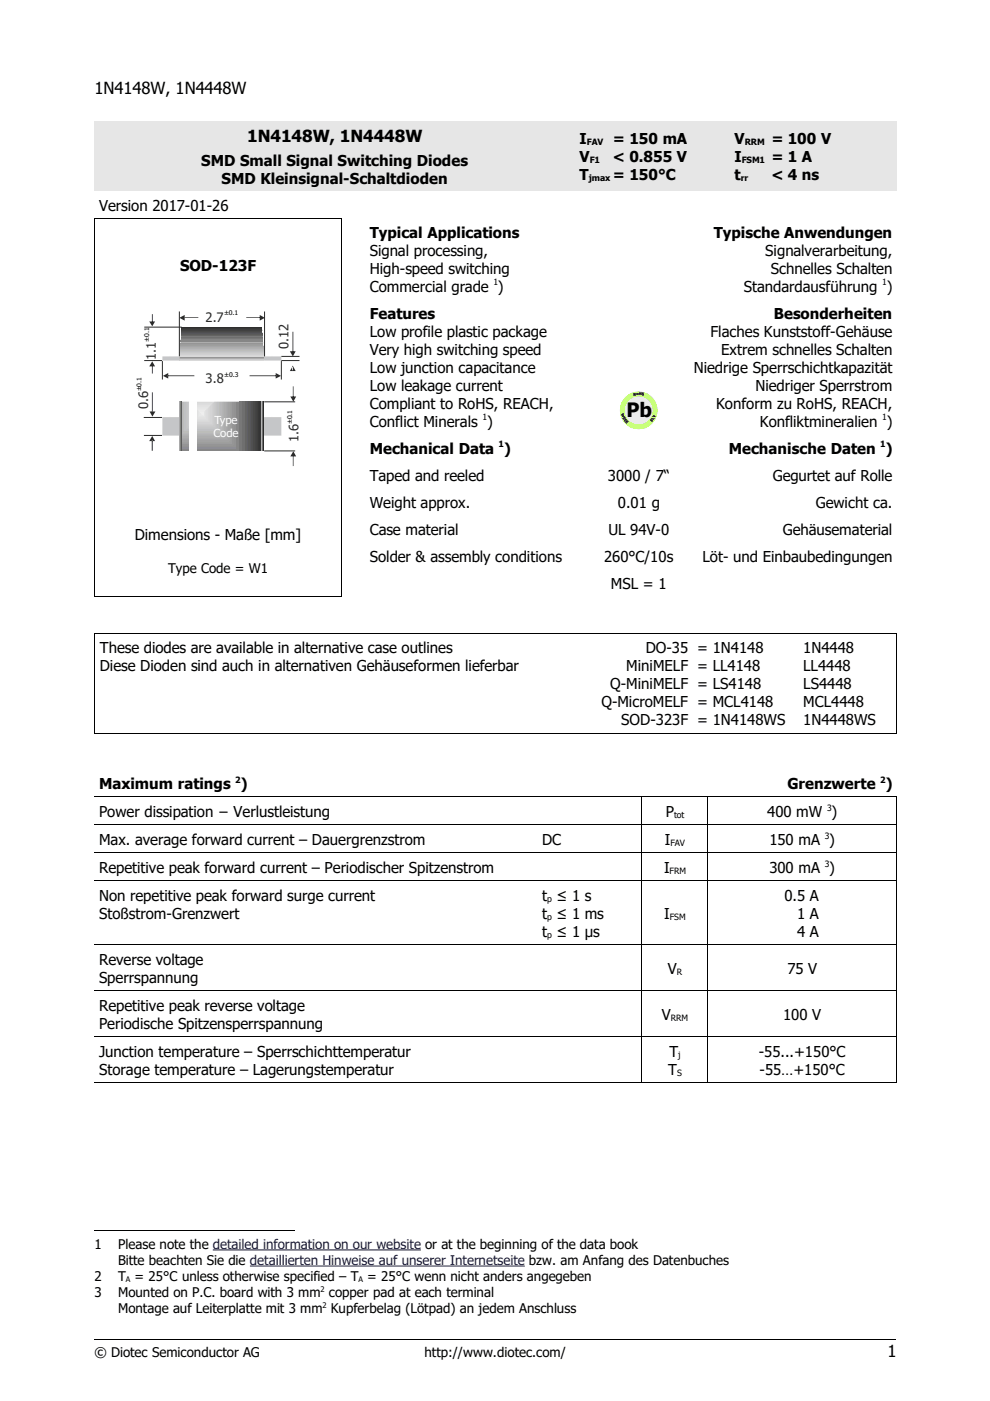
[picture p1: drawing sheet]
<svg xmlns="http://www.w3.org/2000/svg" width="210mm" height="297mm" viewBox="0 0 210 297" stroke-linecap="round" stroke-linejoin="round" font-family="sans-serif">
<g fill="#e6e6e6">
<path d="M20 25.7h101.9v14.8h-101.9z" fill-rule="evenodd"/>
<path d="M121.9 25.7h32.8v14.8h-32.8z" fill-rule="evenodd"/>
<path d="M154.7 25.7h35.4v14.8h-35.4z" fill-rule="evenodd"/>
</g>
<path d="M45.1 265h44.2M53 268.4h58.3" fill="none" stroke="#000080" stroke-width=".21"/>
<g fill="none" stroke="#000" stroke-width=".21">
<path d="M20 46.3h52.4M20.1 46.2v80.3M72.4 46.2v80.3M20 126.5h52.4M20 134.2h170.1M20.1 134.2v21.3M190.1 134.2v21.3M20 155.4h170.1M20 168.9h170.1M20 174.9h170.1M136 168.9v60.7M150.1 168.9v60.7"/>
<path d="M190.1 168.9v60.7M20 180.8h170.1M20 186.8h170.1M20 200.3h170.1M20 210h170.1M20 219.8h170.1M20 229.5h170.1M20 260.8h42.5M20 284.1h170"/>
</g>
<circle cx="135.4" cy="87" r="3" fill="#ebffd9"/>
<path d="M131.4 87a4 4 0 0 1 8 0 4 4 0 0 1-8 0zM132.4 87a3 3 0 0 1 6.1 0 3 3 0 0 1-6.1 0z" fill-rule="evenodd" fill="#9f0"/>
<path d="M38 75.6h18M38.4 70.9h17.2" fill="none" stroke="#5b5b5b" stroke-width=".21"/>
<path d="M38 75.6h18" fill="none" stroke="#646464" stroke-width=".21"/>
<path d="M38 75.6h18" fill="none" stroke="#6c6c6c" stroke-width=".21"/>
<path d="M38 75.7h18M38.4 71.8h17.3" fill="none" stroke="#757575" stroke-width=".21"/>
<path d="M38 75.8h18M38.3 72.1h17.4" fill="none" stroke="#7d7d7d" stroke-width=".21"/>
<path d="M38 75.8h18" fill="none" stroke="#868686" stroke-width=".21"/>
<path d="M38 75.9h18" fill="none" stroke="#8e8e8e" stroke-width=".21"/>
<path d="M38 75.9h18M38.2 73h17.6" fill="none" stroke="#969696" stroke-width=".21"/>
<path d="M38 76h18M38.2 73.2h17.6" fill="none" stroke="#9d9e9e" stroke-width=".21"/>
<path d="M38 76h18M38.2 73.5h17.7" fill="none" stroke="#a5a6a6" stroke-width=".21"/>
<path d="M38 76.1h18" fill="none" stroke="#adaeae" stroke-width=".21"/>
<path d="M38 76.1h18" fill="none" stroke="#b5b5b6" stroke-width=".21"/>
<path d="M38 76.2h18M38.1 74.4h17.8" fill="none" stroke="#bcbdbd" stroke-width=".21"/>
<path d="M38 76.3h18M38.1 74.7h17.9" fill="none" stroke="#c3c4c4" stroke-width=".21"/>
<path d="M38 76.3h18" fill="none" stroke="#cbcbcc" stroke-width=".21"/>
<path d="M38 76.4h18" fill="none" stroke="#d2d2d3" stroke-width=".21"/>
<path d="M38 76.4h18M38 75.6h18" fill="none" stroke="#d9dada" stroke-width=".21"/>
<path d="M38.5 69.4h17" fill="none" stroke="#2b2a29" stroke-width=".21"/>
<path d="M38.5 69.4h17" fill="none" stroke="#2d2c2b" stroke-width=".21"/>
<path d="M38.5 69.5h17" fill="none" stroke="#2e2e2d" stroke-width=".21"/>
<path d="M38.5 69.5h17" fill="none" stroke="#2f2f2e" stroke-width=".21"/>
<path d="M38.5 69.6h17" fill="none" stroke="#313130" stroke-width=".21"/>
<path d="M38.5 69.6h17" fill="none" stroke="#333332" stroke-width=".21"/>
<path d="M38.5 69.7h17" fill="none" stroke="#353534" stroke-width=".21"/>
<path d="M38.5 69.7h17" fill="none" stroke="#373736" stroke-width=".21"/>
<path d="M38.5 69.8h17" fill="none" stroke="#393938" stroke-width=".21"/>
<path d="M38.5 69.9h17" fill="none" stroke="#3a3a39" stroke-width=".21"/>
<path d="M38.5 69.9h17.1" fill="none" stroke="#3c3c3b" stroke-width=".21"/>
<path d="M38.5 70h17.1" fill="none" stroke="#3e3e3d" stroke-width=".21"/>
<path d="M38.5 70h17.1" fill="none" stroke="#40403f" stroke-width=".21"/>
<path d="M38.5 70.1h17.1" fill="none" stroke="#424241" stroke-width=".21"/>
<path d="M38.5 70.1h17.1" fill="none" stroke="#434242" stroke-width=".21"/>
<path d="M38.5 70.2h17.1" fill="none" stroke="#454444" stroke-width=".21"/>
<path d="M38.5 70.2h17.1" fill="none" stroke="#474646" stroke-width=".21"/>
<path d="M38.5 70.3h17.1" fill="none" stroke="#484847" stroke-width=".21"/>
<path d="M38.5 70.4h17.1" fill="none" stroke="#4a4a49" stroke-width=".21"/>
<path d="M38.5 70.4h17.1" fill="none" stroke="#4c4c4b" stroke-width=".21"/>
<path d="M38.5 70.5h17.1" fill="none" stroke="#4d4d4c" stroke-width=".21"/>
<path d="M38.5 70.5h17.1" fill="none" stroke="#4f4f4e" stroke-width=".21"/>
<path d="M38.5 70.6h17.1" fill="none" stroke="#515150" stroke-width=".21"/>
<path d="M38.5 70.6h17.1" fill="none" stroke="#535352" stroke-width=".21"/>
<path d="M38.4 70.7h17.2" fill="none" stroke="#555554" stroke-width=".21"/>
<path d="M38.4 70.7h17.2" fill="none" stroke="#575656" stroke-width=".21"/>
<path d="M38.4 70.8h17.2" fill="none" stroke="#585757" stroke-width=".21"/>
<path d="M38.4 70.9h17.2" fill="none" stroke="#5a5959" stroke-width=".21"/>
<path d="M38.4 71h17.2" fill="none" stroke="#5d5d5c" stroke-width=".21"/>
<path d="M38.4 71h17.2" fill="none" stroke="#5f5f5e" stroke-width=".21"/>
<path d="M38.4 71.1h17.2" fill="none" stroke="#60605f" stroke-width=".21"/>
<path d="M38.4 71.1h17.2" fill="none" stroke="#626261" stroke-width=".21"/>
<path d="M38.4 71.2h17.2" fill="none" stroke="#636363" stroke-width=".21"/>
<path d="M38.4 71.2h17.3" fill="none" stroke="#656564" stroke-width=".21"/>
<path d="M38.4 71.3h17.3" fill="none" stroke="#676766" stroke-width=".21"/>
<path d="M38.4 71.3h17.3" fill="none" stroke="#696968" stroke-width=".21"/>
<path d="M38.4 71.4h17.3" fill="none" stroke="#6a6a69" stroke-width=".21"/>
<path d="M38.4 71.5h17.3" fill="none" stroke="#6b6b6b" stroke-width=".21"/>
<path d="M38.4 71.5h17.3" fill="none" stroke="#6d6d6d" stroke-width=".21"/>
<path d="M38.4 71.6h17.3" fill="none" stroke="#6f6f6e" stroke-width=".21"/>
<path d="M38.4 71.6h17.3" fill="none" stroke="#717170" stroke-width=".21"/>
<path d="M38.4 71.7h17.3" fill="none" stroke="#727271" stroke-width=".21"/>
<path d="M38.4 71.7h17.3" fill="none" stroke="#737373" stroke-width=".21"/>
<path d="M38.4 71.8h17.3" fill="none" stroke="#777" stroke-width=".21"/>
<path d="M38.4 71.9h17.3" fill="none" stroke="#797978" stroke-width=".21"/>
<path d="M38.4 71.9h17.3" fill="none" stroke="#7b7b7a" stroke-width=".21"/>
<path d="M38.3 72h17.4" fill="none" stroke="#7c7c7b" stroke-width=".21"/>
<path d="M38.3 72.1h17.4" fill="none" stroke="#7f7f7f" stroke-width=".21"/>
<path d="M38.3 72.2h17.4" fill="none" stroke="#818180" stroke-width=".21"/>
<path d="M38.3 72.2h17.4" fill="none" stroke="#838382" stroke-width=".21"/>
<path d="M38.3 72.3h17.4" fill="none" stroke="#848584" stroke-width=".21"/>
<path d="M38.3 72.3h17.4" fill="none" stroke="#858585" stroke-width=".21"/>
<path d="M38.3 72.4h17.4" fill="none" stroke="#878787" stroke-width=".21"/>
<path d="M38.3 72.4h17.4" fill="none" stroke="#898989" stroke-width=".21"/>
<path d="M38.3 72.5h17.4" fill="none" stroke="#8a8b8a" stroke-width=".21"/>
<path d="M38.3 72.5h17.5" fill="none" stroke="#8c8c8c" stroke-width=".21"/>
<path d="M38.3 72.6h17.5" fill="none" stroke="#8d8d8d" stroke-width=".21"/>
<path d="M38.2 72.7h17.6" fill="none" stroke="#8e8f8e" stroke-width=".21"/>
<path d="M38.2 72.7h17.6" fill="none" stroke="#909090" stroke-width=".21"/>
<path d="M38.2 72.8h17.6" fill="none" stroke="#929292" stroke-width=".21"/>
<path d="M38.2 72.8h17.6" fill="none" stroke="#939494" stroke-width=".21"/>
<path d="M38.2 72.9h17.6" fill="none" stroke="#959595" stroke-width=".21"/>
<path d="M38.2 73h17.6" fill="none" stroke="#979898" stroke-width=".21"/>
<path d="M38.2 73.1h17.6" fill="none" stroke="#999a99" stroke-width=".21"/>
<path d="M38.2 73.1h17.6" fill="none" stroke="#9b9b9b" stroke-width=".21"/>
<path d="M38.2 73.2h17.6" fill="none" stroke="#9c9d9d" stroke-width=".21"/>
<path d="M38.2 73.3h17.7" fill="none" stroke="#9f9f9f" stroke-width=".21"/>
<path d="M38.2 73.3h17.7" fill="none" stroke="#a0a1a1" stroke-width=".21"/>
<path d="M38.2 73.4h17.7" fill="none" stroke="#a2a3a3" stroke-width=".21"/>
<path d="M38.2 73.5h17.7" fill="none" stroke="#a4a4a4" stroke-width=".21"/>
<path d="M38.2 73.6h17.7" fill="none" stroke="#a6a7a7" stroke-width=".21"/>
<path d="M38.2 73.6h17.7" fill="none" stroke="#a8a8a9" stroke-width=".21"/>
<path d="M38.2 73.7h17.7" fill="none" stroke="#a9aaaa" stroke-width=".21"/>
<path d="M38.2 73.7h17.7" fill="none" stroke="#abacac" stroke-width=".21"/>
<path d="M38.2 73.8h17.7" fill="none" stroke="#adadae" stroke-width=".21"/>
<path d="M38.2 73.8h17.7" fill="none" stroke="#aeafaf" stroke-width=".21"/>
<path d="M38.2 73.9h17.7" fill="none" stroke="#afb0b0" stroke-width=".21"/>
<path d="M38.2 74h17.7" fill="none" stroke="#b1b1b2" stroke-width=".21"/>
<path d="M38.1 74h17.8" fill="none" stroke="#b2b3b3" stroke-width=".21"/>
<path d="M38.1 74.1h17.8" fill="none" stroke="#b4b4b5" stroke-width=".21"/>
<path d="M38.1 74.1h17.8" fill="none" stroke="#b5b6b7" stroke-width=".21"/>
<path d="M38.1 74.2h17.8" fill="none" stroke="#b6b7b7" stroke-width=".21"/>
<path d="M38.1 74.2h17.8" fill="none" stroke="#b8b8b9" stroke-width=".21"/>
<path d="M38.1 74.3h17.8" fill="none" stroke="#b9baba" stroke-width=".21"/>
<path d="M38.1 74.3h17.8" fill="none" stroke="#bbbbbc" stroke-width=".21"/>
<path d="M38.1 74.5h17.8" fill="none" stroke="#bebebf" stroke-width=".21"/>
<path d="M38.1 74.5h17.8" fill="none" stroke="#bfbfc0" stroke-width=".21"/>
<path d="M38.1 74.6h17.8" fill="none" stroke="#c0c1c1" stroke-width=".21"/>
<path d="M38.1 74.6h17.9" fill="none" stroke="#c2c2c3" stroke-width=".21"/>
<path d="M38.1 74.7h17.9" fill="none" stroke="#c5c5c6" stroke-width=".21"/>
<path d="M38.1 74.8h17.9" fill="none" stroke="#c5c6c6" stroke-width=".21"/>
<path d="M38.1 74.8h17.9" fill="none" stroke="#c7c8c8" stroke-width=".21"/>
<path d="M38.1 74.9h17.9" fill="none" stroke="#c8c9c9" stroke-width=".21"/>
<path d="M38.1 74.9h17.9" fill="none" stroke="#cacbcb" stroke-width=".21"/>
<path d="M38.1 75h17.9" fill="none" stroke="#ccc" stroke-width=".21"/>
<path d="M38.1 75.1h17.9" fill="none" stroke="#cdcece" stroke-width=".21"/>
<path d="M38.1 75.1h17.9" fill="none" stroke="#cececf" stroke-width=".21"/>
<path d="M38.1 75.2h17.9" fill="none" stroke="#cfd0d0" stroke-width=".21"/>
<path d="M38.1 75.2h17.9" fill="none" stroke="#d1d2d2" stroke-width=".21"/>
<path d="M38.1 75.3h17.9" fill="none" stroke="#d2d3d3" stroke-width=".21"/>
<path d="M38.1 75.3h17.9" fill="none" stroke="#d4d5d5" stroke-width=".21"/>
<path d="M38 75.4h18" fill="none" stroke="#d6d6d6" stroke-width=".21"/>
<path d="M38 75.4h18" fill="none" stroke="#d6d7d7" stroke-width=".21"/>
<path d="M38 75.5h18" fill="none" stroke="#d8d8d9" stroke-width=".21"/>
<path d="M56 75.6h3.7v.8h-3.7z" fill-rule="evenodd" fill="#c5c6c6"/>
<g fill="#2b2a29">
<path d="M52.2 67.3h2.9v.1h-2.9zM55.1 66.8l1.1 .6-1.1 .6z" fill-rule="evenodd"/>
<path d="M38 67.4l1.2-.6v1.2zM39.1 67.3h3v.1h-3z" fill-rule="evenodd"/>
</g>
<path d="M38 66v9.6zM56.1 66v9.6z" fill="none" stroke="#2b2a29" stroke-width=".21"/>
<g fill="#2b2a29">
<path d="M58.5 79.1l1.1 .6-1.1 .6zM52.9 79.6h5.7v.2h-5.7z" fill-rule="evenodd"/>
<path d="M34.5 79.7l1.2-.6v1.2zM35.6 79.6h5.6v.2h-5.6z" fill-rule="evenodd"/>
</g>
<path d="M34.4 76.6v3.9z" fill="none" stroke="#2b2a29" stroke-width=".21"/>
<path d="M32.2 66.6h.2v1.6h-.2zM31.6 68.2h1.3l-.6 1z" fill-rule="evenodd" fill="#2b2a29"/>
<path d="M30.6 69.4h7.9zM30.6 76.4h3.8z" fill="none" stroke="#2b2a29" stroke-width=".21"/>
<path d="M32.2 93.4h.2v2.2h-.2zM32.3 92.4l.6 1.1h-1.3z" fill-rule="evenodd" fill="#2b2a29"/>
<path d="M30.5 88.5h3.9zM30.5 92.3h3.9z" fill="none" stroke="#2b2a29" stroke-width=".21"/>
<g fill="#2b2a29">
<path d="M32.2 83.2h.2v4.1h-.2zM31.7 87.2h1.2l-.6 1.1z" fill-rule="evenodd"/>
<path d="M62.1 81.9h.1v2.3h-.1zM61.6 84.1h1.2l-.6 1.1z" fill-rule="evenodd"/>
<path d="M62.2 95.7l.6 1.1h-1.2zM62.1 96.7h.1v2.1h-.1z" fill-rule="evenodd"/>
</g>
<path d="M56 85.2h6.6zM56 95.6h6.6z" fill="none" stroke="#2b2a29" stroke-width=".21"/>
<path d="M34.4 75.6h3.7v.8h-3.7z" fill-rule="evenodd" fill="#c5c6c6"/>
<path d="M42.7 87.7h.1v.2h-.1z" fill-rule="evenodd" fill="#ebecec"/>
<path d="M42.7 87.7l.1 .1zM42.6 87.7h.3v.2h-.3z" fill-rule="evenodd" fill="#ebebeb"/>
<path d="M42.7 87.7v.2h.2v-.2zM42.5 87.6h.4v.4h-.4z" fill-rule="evenodd" fill="#eaeaea"/>
<path d="M42.6 87.6v.3h.3v-.3zM42.5 87.6h.5v.5h-.5z" fill-rule="evenodd" fill="#e9eaea"/>
<path d="M42.5 87.6v.4h.5v-.4zM42.4 87.5h.6v.6h-.6z" fill-rule="evenodd" fill="#e9e9e9"/>
<path d="M42.5 87.5v.6h.5v-.6zM42.4 87.5h.7v.7h-.7z" fill-rule="evenodd" fill="#e8e8e8"/>
<path d="M42.4 87.5v.6h.7v-.6zM42.3 87.4h.9v.8h-.9z" fill-rule="evenodd" fill="#e7e8e8"/>
<path d="M42.4 87.4v.8h.8v-.8zM42.3 87.3h.9v1h-.9z" fill-rule="evenodd" fill="#e6e7e7"/>
<path d="M42.3 87.3v.9h.9v-.9zM42.2 87.3h1.1v1h-1.1z" fill-rule="evenodd" fill="#e6e6e6"/>
<path d="M42.3 87.3v1h1v-1zM42.2 87.2h1.2v1.2h-1.2z" fill-rule="evenodd" fill="#e5e5e5"/>
<path d="M42.2 87.2v1.1h1.1v-1.1zM42.1 87.2h1.4v1.2h-1.4z" fill-rule="evenodd" fill="#e4e5e5"/>
<path d="M42.2 87.2v1.2h1.2v-1.2zM42.1 87.1h1.4v1.4h-1.4z" fill-rule="evenodd" fill="#e4e4e4"/>
<path d="M42.1 87.1v1.3h1.4v-1.3zM42 87.1h1.6v1.5h-1.6z" fill-rule="evenodd" fill="#e3e3e3"/>
<path d="M42.1 87.1v1.4h1.4v-1.4zM41.9 87h1.7v1.6h-1.7z" fill-rule="evenodd" fill="#e2e3e3"/>
<path d="M42 87v1.6h1.6v-1.6zM41.9 87h1.8v1.7h-1.8z" fill-rule="evenodd" fill="#e1e2e2"/>
<path d="M41.9 87v1.6h1.7v-1.6zM41.8 86.9h1.9v1.8h-1.9z" fill-rule="evenodd" fill="#e1e1e1"/>
<path d="M41.9 86.9v1.8h1.8v-1.8zM41.8 86.9h2v1.9h-2z" fill-rule="evenodd" fill="#e0e0e0"/>
<path d="M41.8 86.9v1.8h1.9v-1.8zM41.7 86.8h2.2v2h-2.2z" fill-rule="evenodd" fill="#dfe0e0"/>
<path d="M41.8 86.8v2h2v-2zM41.6 86.7h2.3v2.2h-2.3z" fill-rule="evenodd" fill="#dedfdf"/>
<path d="M41.7 86.7v2.1h2.2v-2.1zM41.6 86.7h2.4v2.3h-2.4z" fill-rule="evenodd" fill="#dedede"/>
<path d="M41.6 86.7v2.2h2.3v-2.2zM41.5 86.6h2.5v2.4h-2.5z" fill-rule="evenodd" fill="#ddddde"/>
<path d="M41.6 86.6v2.4h2.4v-2.4zM41.5 86.6h2.6v2.5h-2.6z" fill-rule="evenodd" fill="#dcdddd"/>
<path d="M41.5 86.6v2.4h2.5v-2.4zM41.4 86.5h2.7v2.6h-2.7z" fill-rule="evenodd" fill="#dcdcdc"/>
<path d="M41.5 86.5v2.6h2.6v-2.6zM41.3 86.5h2.9v2.7h-2.9z" fill-rule="evenodd" fill="#dbdbdb"/>
<path d="M41.4 86.5v2.6h2.7v-2.6zM41.3 86.4h2.9v2.8h-2.9z" fill-rule="evenodd" fill="#dadbdb"/>
<path d="M41.3 86.4v2.8h2.9v-2.8zM41.2 86.4h3.1v2.9h-3.1z" fill-rule="evenodd" fill="#d9dada"/>
<path d="M41.3 86.4v2.8h2.9v-2.8zM41.2 86.3h3.1v3h-3.1z" fill-rule="evenodd" fill="#d9d9d9"/>
<path d="M41.2 86.3v3h3.1v-3zM41.1 86.3h3.3v3.1h-3.3z" fill-rule="evenodd" fill="#d8d8d9"/>
<path d="M41.2 86.3v3h3.1v-3zM41.1 86.2h3.3v3.3h-3.3z" fill-rule="evenodd" fill="#d7d8d8"/>
<path d="M41.1 86.2v3.2h3.3v-3.2zM41 86.1h3.5v3.4h-3.5z" fill-rule="evenodd" fill="#d6d7d7"/>
<path d="M41.1 86.1v3.4h3.3v-3.4zM41 86.1h3.6v3.5h-3.6z" fill-rule="evenodd" fill="#d6d6d6"/>
<path d="M41 86.1v3.4h3.5v-3.4zM40.9 86h3.7v3.6h-3.7z" fill-rule="evenodd" fill="#d5d5d6"/>
<path d="M41 86v3.6h3.6v-3.6zM40.9 86h3.8v3.7h-3.8z" fill-rule="evenodd" fill="#d4d5d5"/>
<path d="M40.9 86v3.6h3.7v-3.6zM40.8 85.9h3.9v3.8h-3.9z" fill-rule="evenodd" fill="#d3d4d4"/>
<path d="M40.9 85.9v3.8h3.8v-3.8zM40.7 85.9h4.1v3.9h-4.1z" fill-rule="evenodd" fill="#d2d3d3"/>
<path d="M40.8 85.9v3.8h3.9v-3.8zM40.7 85.8h4.2v4.1h-4.2z" fill-rule="evenodd" fill="#d2d2d3"/>
<path d="M40.7 85.8v4h4.1v-4zM40.6 85.8h4.3v4.1h-4.3z" fill-rule="evenodd" fill="#d1d2d2"/>
<path d="M40.7 85.8v4.1h4.2v-4.1zM40.6 85.7h4.4v4.3h-4.4z" fill-rule="evenodd" fill="#d0d1d1"/>
<path d="M40.6 85.7v4.2h4.3v-4.2zM40.5 85.7h4.5v4.3h-4.5z" fill-rule="evenodd" fill="#cfd0d0"/>
<path d="M40.6 85.7v4.3h4.4v-4.3zM40.5 85.6h4.6v4.5h-4.6z" fill-rule="evenodd" fill="#cfcfcf"/>
<path d="M40.5 85.6v4.4h4.5v-4.4zM40.4 85.5h4.8v4.6h-4.8z" fill-rule="evenodd" fill="#cececf"/>
<path d="M40.5 85.5v4.6h4.6v-4.6zM40.4 85.5h4.8v4.7h-4.8z" fill-rule="evenodd" fill="#cdcece"/>
<path d="M40.4 85.5v4.6h4.8v-4.6zM40.3 85.4h5v4.8h-5z" fill-rule="evenodd" fill="#cccdcd"/>
<path d="M40.4 85.4v4.8h4.8v-4.8zM40.2 85.4h5.1v4.9h-5.1z" fill-rule="evenodd" fill="#ccc"/>
<path d="M40.3 85.4v4.8h5v-4.8zM40.2 85.3h5.2v5h-5.2z" fill-rule="evenodd" fill="#cbcbcc"/>
<path d="M40.2 85.3v5h5.1v-5zM40.1 85.3h5.3v5.1h-5.3z" fill-rule="evenodd" fill="#cacbcb"/>
<path d="M40.2 85.3v5h5.2v-5zM40.1 85.2h5.4v5.3h-5.4z" fill-rule="evenodd" fill="#c9caca"/>
<path d="M40.1 85.2v5.2h5.3v-5.2zM40 85.2h5.5v5.3h-5.5z" fill-rule="evenodd" fill="#c8c9c9"/>
<path d="M39.9 85.2h.2v5.3h5.4l.1-5.3v5.4h-5.7z" fill-rule="evenodd" fill="#c8c8c9"/>
<path d="M39.9 85.2l.1 5.3h5.5l.1-5.3v5.4h-5.7z" fill-rule="evenodd" fill="#c7c8c8"/>
<path d="M39.8 85.2l.1 5.4h5.7v-5.4h.1v5.5h-5.9z" fill-rule="evenodd" fill="#c6c7c7"/>
<path d="M39.8 85.2l.1 5.4h5.7l.2-5.4v5.5h-6z" fill-rule="evenodd" fill="#c5c6c6"/>
<path d="M39.7 85.2l.1 5.5h5.9l.1-5.5v5.6h-6.1z" fill-rule="evenodd" fill="#c5c5c6"/>
<path d="M39.7 85.2h.1v5.5h6l.1-5.5v5.6h-6.2z" fill-rule="evenodd" fill="#c4c5c5"/>
<path d="M39.6 85.2l.1 5.6h6.1l.1-5.6v5.7h-6.3z" fill-rule="evenodd" fill="#c3c4c4"/>
<path d="M39.5 85.2l.2 5.6h6.2v-5.6h.1v5.7h-6.5z" fill-rule="evenodd" fill="#c2c3c3"/>
<path d="M39.5 85.2l.1 5.7h6.3l.1-5.7v5.8h-6.5z" fill-rule="evenodd" fill="#c2c2c3"/>
<path d="M39.4 85.2l.1 5.7h6.5l.1-5.7v5.9h-6.7z" fill-rule="evenodd" fill="#c1c1c2"/>
<path d="M39.4 85.2h.1v5.8h6.5l.1-5.8v5.9h-6.7z" fill-rule="evenodd" fill="#c0c1c1"/>
<path d="M39.3 85.2l.1 5.9h6.7l.1-5.9v6h-6.9z" fill-rule="evenodd" fill="#bfc0c0"/>
<path d="M39.3 85.2l.1 5.9h6.7v-5.9h.2v6h-7z" fill-rule="evenodd" fill="#bfbfc0"/>
<path d="M39.2 85.2l.1 6h6.9l.1-6v6.1h-7.1z" fill-rule="evenodd" fill="#bebebf"/>
<path d="M39.2 85.2l.1 6h7l.1-6v6.1h-7.2z" fill-rule="evenodd" fill="#bdbebe"/>
<path d="M39.1 85.2h.1v6.1h7.1l.1-6.1v6.2h-7.3z" fill-rule="evenodd" fill="#bcbdbd"/>
<path d="M39.1 85.2l.1 6.1h7.2l.1-6.1v6.2h-7.4z" fill-rule="evenodd" fill="#bbbcbd"/>
<path d="M39 85.2l.1 6.2h7.3v-6.2h.2v6.3h-7.6z" fill-rule="evenodd" fill="#bbbbbc"/>
<path d="M38.9 85.2l.2 6.2h7.4l.1-6.2v6.3h-7.7z" fill-rule="evenodd" fill="#babbbb"/>
<path d="M38.9 85.2l.1 6.3h7.6l.1-6.3v6.4h-7.8z" fill-rule="evenodd" fill="#b9baba"/>
<path d="M38.8 85.2h.1v6.3h7.7l.1-6.3v6.5h-7.9z" fill-rule="evenodd" fill="#b8b9ba"/>
<path d="M38.8 85.2l.1 6.4h7.8l.1-6.4v6.5h-8z" fill-rule="evenodd" fill="#b8b8b9"/>
<path d="M38.7 85.2l.1 6.5h7.9v-6.5h.1v6.6h-8.1z" fill-rule="evenodd" fill="#b7b8b8"/>
<path d="M38.7 85.2l.1 6.5h8l.1-6.5v6.6h-8.2z" fill-rule="evenodd" fill="#b6b7b7"/>
<path d="M38.6 85.2l.1 6.6h8.1l.2-6.6v6.7h-8.4z" fill-rule="evenodd" fill="#b5b6b7"/>
<path d="M38.5 85.2h.2v6.6h8.2l.1-6.6v6.7h-8.5z" fill-rule="evenodd" fill="#b5b5b6"/>
<path d="M38.5 85.2l.1 6.7h8.4l.1-6.7v6.8h-8.6z" fill-rule="evenodd" fill="#b4b4b5"/>
<path d="M38.4 85.2l.1 6.7h8.5v-6.7h.1v6.8h-8.7z" fill-rule="evenodd" fill="#b3b4b4"/>
<path d="M38.4 85.2l.1 6.8h8.6l.1-6.8v6.9h-8.8z" fill-rule="evenodd" fill="#b2b3b3"/>
<path d="M38.4 92h8.7l.1-6.8v6.9z" fill-rule="evenodd" fill="#b1b2b3"/>
<path d="M38.4 92.1h8.8l.1-6.9v7h-8.9z" fill-rule="evenodd" fill="#b1b1b2"/>
<path d="M38.4 92.1h8.8l.1-6.9v7.1z" fill-rule="evenodd" fill="#b0b0b1"/>
<path d="M38.4 92.2h8.9v-7h.1v7.1z" fill-rule="evenodd" fill="#afb0b0"/>
<path d="M38.4 92.3h8.9l.1-7.1v7.2z" fill-rule="evenodd" fill="#aeafaf"/>
<path d="M38.4 92.3h9l.1-7.1v7.2z" fill-rule="evenodd" fill="#adaeae"/>
<path d="M38.4 92.4h9l.2-7.2v7.3z" fill-rule="evenodd" fill="#adadae"/>
<path d="M38.4 92.4h9.1l.1-7.2v7.3z" fill-rule="evenodd" fill="#acacad"/>
<path d="M38.4 92.5h9.2v-7.3h.1v7.4z" fill-rule="evenodd" fill="#abacac"/>
<path d="M38.4 92.5h9.2l.1-7.3v7.4z" fill-rule="evenodd" fill="#aaabab"/>
<path d="M38.4 92.6h9.3l.1-7.4v7.5h-9.4z" fill-rule="evenodd" fill="#a9aaaa"/>
<path d="M38.4 92.6h9.3l.1-7.4v7.5z" fill-rule="evenodd" fill="#a9a9a9"/>
<path d="M38.4 92.7h9.4l.1-7.5v7.6z" fill-rule="evenodd" fill="#a8a8a9"/>
<path d="M38.4 92.7h9.4v-7.5h.2v7.7z" fill-rule="evenodd" fill="#a7a7a8"/>
<path d="M38.4 92.8h9.5l.1-7.6v7.7z" fill-rule="evenodd" fill="#a6a7a7"/>
<path d="M38.4 92.9h9.6l.1-7.7v7.8z" fill-rule="evenodd" fill="#a5a6a6"/>
<path d="M38.4 92.9h9.6l.1-7.7v7.8z" fill-rule="evenodd" fill="#a4a5a5"/>
<path d="M38.4 93h9.7l.1-7.8v7.9h-9.8z" fill-rule="evenodd" fill="#a4a4a4"/>
<path d="M38.4 93h9.7v-7.8h.2v7.9z" fill-rule="evenodd" fill="#a3a3a4"/>
<path d="M38.4 93.1h9.8l.1-7.9v8z" fill-rule="evenodd" fill="#a2a3a3"/>
<path d="M38.4 93.1h9.9l.1-7.9v8z" fill-rule="evenodd" fill="#a1a2a2"/>
<path d="M38.4 93.2h9.9l.1-8v8.1z" fill-rule="evenodd" fill="#a0a1a1"/>
<path d="M38.4 93.2h10l.1-8v8.1z" fill-rule="evenodd" fill="#a0a0a0"/>
<path d="M38.4 93.3h10v-8.1h.1v8.2z" fill-rule="evenodd" fill="#9f9f9f"/>
<path d="M38.4 93.3h10.1l.1-8.1v8.3z" fill-rule="evenodd" fill="#9e9e9f"/>
<path d="M38.4 93.4h10.1l.1-8.2v8.3z" fill-rule="evenodd" fill="#9d9e9e"/>
<path d="M38.4 93.5h10.2l.1-8.3v8.4h-10.3z" fill-rule="evenodd" fill="#9c9d9d"/>
<path d="M38.4 93.5h10.2l.2-8.3v8.4z" fill-rule="evenodd" fill="#9c9c9c"/>
<path d="M38.4 93.6h10.3v-8.4h.1v8.5z" fill-rule="evenodd" fill="#9b9b9b"/>
<path d="M38.4 93.6h10.4l.1-8.4v8.5z" fill-rule="evenodd" fill="#9a9a9a"/>
<path d="M38.4 93.7h10.4l.1-8.5v8.6z" fill-rule="evenodd" fill="#999a99"/>
<path d="M38.4 93.7h10.5l.1-8.5v8.6z" fill-rule="evenodd" fill="#989999"/>
<path d="M38.4 93.8h10.5l.1-8.6v8.7z" fill-rule="evenodd" fill="#979898"/>
<path d="M38.4 93.8h10.6v-8.6h.1v8.8h-10.7z" fill-rule="evenodd" fill="#979797"/>
<path d="M38.4 93.9h10.6l.1-8.7v8.8z" fill-rule="evenodd" fill="#969696"/>
<path d="M38.4 94h10.7l.1-8.8v8.9z" fill-rule="evenodd" fill="#959595"/>
<path d="M38.4 94h10.7l.1-8.8v8.9z" fill-rule="evenodd" fill="#949594"/>
<path d="M38.4 94.1h10.8l.1-8.9v9z" fill-rule="evenodd" fill="#939494"/>
<path d="M38.4 94.1h10.8v-8.9h.2v9z" fill-rule="evenodd" fill="#939393"/>
<path d="M38.4 94.2h10.9l.1-9v9.1z" fill-rule="evenodd" fill="#929292"/>
<path d="M38.4 94.2h11l.1-9v9.1z" fill-rule="evenodd" fill="#919191"/>
<path d="M38.4 94.3h11l.1-9.1v9.2z" fill-rule="evenodd" fill="#909090"/>
<path d="M38.4 94.3h11.1l.1-9.1v9.3h-11.2z" fill-rule="evenodd" fill="#8f908f"/>
<path d="M38.4 94.4h11.1v-9.2h.2v9.3z" fill-rule="evenodd" fill="#8e8f8e"/>
<path d="M38.4 94.5h11.2l.1-9.3v9.4z" fill-rule="evenodd" fill="#8e8e8e"/>
<path d="M38.4 94.5h11.3l.1-9.3v9.4z" fill-rule="evenodd" fill="#8d8d8d"/>
<path d="M38.4 94.6h11.3l.1-9.4v9.5z" fill-rule="evenodd" fill="#8c8c8c"/>
<path d="M38.4 94.6h11.4l.1-9.4v9.5z" fill-rule="evenodd" fill="#8b8b8b"/>
<path d="M38.4 94.7h11.4v-9.5h.2v9.6z" fill-rule="evenodd" fill="#8a8b8a"/>
<path d="M38.4 94.7h11.5l.1-9.5v9.6z" fill-rule="evenodd" fill="#8a8a89"/>
<path d="M38.4 94.8h11.6l.1-9.6v9.7z" fill-rule="evenodd" fill="#898989"/>
<path d="M38.4 94.8h11.6l.1-9.6v9.8h-11.7z" fill-rule="evenodd" fill="#888"/>
<path d="M38.4 94.9h11.7l.1-9.7v9.8z" fill-rule="evenodd" fill="#878787"/>
<path d="M38.4 95h11.7v-9.8h.1v9.9z" fill-rule="evenodd" fill="#868686"/>
<path d="M38.4 95h11.8l.1-9.8v9.9z" fill-rule="evenodd" fill="#858585"/>
<path d="M38.4 95.1h11.8l.1-9.9v10z" fill-rule="evenodd" fill="#848584"/>
<path d="M38.4 95.1h11.9l.1-9.9v10z" fill-rule="evenodd" fill="#838483"/>
<path d="M38.4 95.2h11.9l.1-10v10.1z" fill-rule="evenodd" fill="#838382"/>
<path d="M38.4 95.2h12v-10h.1v10.2h-12.1z" fill-rule="evenodd" fill="#828281"/>
<path d="M38.4 95.3h12l.2-10.1v10.2z" fill-rule="evenodd" fill="#818180"/>
<path d="M38.4 95.4h12.1l.1-10.2v10.3z" fill-rule="evenodd" fill="#808080"/>
<path d="M38.4 95.4h12.2l.1-10.2v10.3z" fill-rule="evenodd" fill="#7f7f7f"/>
<path d="M38.4 95.5h12.2l.1-10.3v10.4z" fill-rule="evenodd" fill="#7e7e7e"/>
<path d="M38.4 95.5h12.3v-10.3h.1v10.4z" fill-rule="evenodd" fill="#7d7d7d"/>
<path d="M38.4 95.6h12.3l.1-10.4v10.4z" fill-rule="evenodd" fill="#7c7c7c"/>
<path d="M50.9 85.2v10.4" fill="none" stroke="#7c7c7b" stroke-width=".21"/>
<path d="M50.9 85.2v10.4" fill="none" stroke="#7b7b7a" stroke-width=".21"/>
<path d="M51 85.2v10.4" fill="none" stroke="#7a7a79" stroke-width=".21"/>
<path d="M51 85.2v10.4" fill="none" stroke="#797978" stroke-width=".21"/>
<path d="M51.1 85.2v10.4" fill="none" stroke="#787877" stroke-width=".21"/>
<path d="M51.1 85.2v10.4" fill="none" stroke="#777" stroke-width=".21"/>
<path d="M51.2 85.2v10.4" fill="none" stroke="#767676" stroke-width=".21"/>
<path d="M51.2 85.2v10.4" fill="none" stroke="#757575" stroke-width=".21"/>
<path d="M51.3 85.2v10.4" fill="none" stroke="#747474" stroke-width=".21"/>
<path d="M51.3 85.2v10.4" fill="none" stroke="#737373" stroke-width=".21"/>
<path d="M51.4 85.2v10.4" fill="none" stroke="#737372" stroke-width=".21"/>
<path d="M51.5 85.2v10.4" fill="none" stroke="#727271" stroke-width=".21"/>
<path d="M51.5 85.2v10.4" fill="none" stroke="#717170" stroke-width=".21"/>
<path d="M51.6 85.2v10.4" fill="none" stroke="#70706f" stroke-width=".21"/>
<path d="M51.6 85.2v10.4" fill="none" stroke="#6f6f6e" stroke-width=".21"/>
<path d="M51.7 85.2v10.4" fill="none" stroke="#6e6e6d" stroke-width=".21"/>
<path d="M51.7 85.2v10.4" fill="none" stroke="#6d6d6d" stroke-width=".21"/>
<path d="M51.8 85.2v10.4" fill="none" stroke="#6c6c6c" stroke-width=".21"/>
<path d="M51.9 85.2v10.4" fill="none" stroke="#6b6b6b" stroke-width=".21"/>
<path d="M51.9 85.2v10.4" fill="none" stroke="#6b6b6a" stroke-width=".21"/>
<path d="M52 85.2v10.4" fill="none" stroke="#6a6a69" stroke-width=".21"/>
<path d="M52 85.2v10.4" fill="none" stroke="#696968" stroke-width=".21"/>
<path d="M52.1 85.2v10.4" fill="none" stroke="#686867" stroke-width=".21"/>
<path d="M52.1 85.2v10.4" fill="none" stroke="#676766" stroke-width=".21"/>
<path d="M52.2 85.2v10.4" fill="none" stroke="#666665" stroke-width=".21"/>
<path d="M52.3 85.2v10.4" fill="none" stroke="#656564" stroke-width=".21"/>
<path d="M52.3 85.2v10.4" fill="none" stroke="#646464" stroke-width=".21"/>
<path d="M52.4 85.2v10.4" fill="none" stroke="#636363" stroke-width=".21"/>
<path d="M52.4 85.2v10.4" fill="none" stroke="#636262" stroke-width=".21"/>
<path d="M52.5 85.2v10.4" fill="none" stroke="#626261" stroke-width=".21"/>
<path d="M52.5 85.2v10.4" fill="none" stroke="#616160" stroke-width=".21"/>
<path d="M52.6 85.2v10.4" fill="none" stroke="#60605f" stroke-width=".21"/>
<path d="M52.7 85.2v10.4" fill="none" stroke="#5f5f5e" stroke-width=".21"/>
<path d="M52.7 85.2v10.4" fill="none" stroke="#5e5e5d" stroke-width=".21"/>
<path d="M52.8 85.2v10.4" fill="none" stroke="#5d5d5c" stroke-width=".21"/>
<path d="M52.8 85.2v10.4" fill="none" stroke="#5c5c5b" stroke-width=".21"/>
<path d="M52.9 85.2v10.4" fill="none" stroke="#5b5b5b" stroke-width=".21"/>
<path d="M52.9 85.2v10.4" fill="none" stroke="#5a5a5a" stroke-width=".21"/>
<path d="M53 85.2v10.4" fill="none" stroke="#5a5959" stroke-width=".21"/>
<path d="M53 85.2v10.4" fill="none" stroke="#595858" stroke-width=".21"/>
<path d="M53.1 85.2v10.4" fill="none" stroke="#585757" stroke-width=".21"/>
<path d="M53.1 85.2v10.4" fill="none" stroke="#575656" stroke-width=".21"/>
<path d="M53.2 85.2v10.4" fill="none" stroke="#565655" stroke-width=".21"/>
<path d="M53.3 85.2v10.4" fill="none" stroke="#555554" stroke-width=".21"/>
<path d="M53.3 85.2v10.4" fill="none" stroke="#545453" stroke-width=".21"/>
<path d="M53.4 85.2v10.4" fill="none" stroke="#535352" stroke-width=".21"/>
<path d="M53.4 85.2v10.4" fill="none" stroke="#525251" stroke-width=".21"/>
<path d="M53.5 85.2v10.4" fill="none" stroke="#515150" stroke-width=".21"/>
<path d="M53.6 85.2v10.4" fill="none" stroke="#50504f" stroke-width=".21"/>
<path d="M53.6 85.2v10.4" fill="none" stroke="#4f4f4e" stroke-width=".21"/>
<path d="M53.7 85.2v10.4" fill="none" stroke="#4e4e4d" stroke-width=".21"/>
<path d="M53.7 85.2v10.4" fill="none" stroke="#4d4d4c" stroke-width=".21"/>
<path d="M53.8 85.2v10.4" fill="none" stroke="#4c4c4b" stroke-width=".21"/>
<path d="M53.8 85.2v10.4" fill="none" stroke="#4b4b4a" stroke-width=".21"/>
<path d="M53.9 85.2v10.4" fill="none" stroke="#4a4a49" stroke-width=".21"/>
<path d="M54 85.2v10.4" fill="none" stroke="#494948" stroke-width=".21"/>
<path d="M54 85.2v10.4" fill="none" stroke="#484847" stroke-width=".21"/>
<path d="M54.1 85.2v10.4" fill="none" stroke="#474746" stroke-width=".21"/>
<path d="M54.1 85.2v10.4" fill="none" stroke="#474646" stroke-width=".21"/>
<path d="M54.2 85.2v10.4" fill="none" stroke="#464545" stroke-width=".21"/>
<path d="M54.2 85.2v10.4" fill="none" stroke="#454444" stroke-width=".21"/>
<path d="M54.3 85.2v10.4" fill="none" stroke="#444343" stroke-width=".21"/>
<path d="M54.3 85.2v10.4" fill="none" stroke="#434242" stroke-width=".21"/>
<path d="M54.4 85.2v10.4" fill="none" stroke="#424241" stroke-width=".21"/>
<path d="M54.5 85.2v10.4" fill="none" stroke="#414140" stroke-width=".21"/>
<path d="M54.5 85.2v10.4" fill="none" stroke="#40403f" stroke-width=".21"/>
<path d="M54.6 85.2v10.4" fill="none" stroke="#3f3f3e" stroke-width=".21"/>
<path d="M54.6 85.2v10.4" fill="none" stroke="#3e3e3d" stroke-width=".21"/>
<path d="M54.7 85.2v10.4" fill="none" stroke="#3d3d3c" stroke-width=".21"/>
<path d="M54.7 85.2v10.4" fill="none" stroke="#3c3c3b" stroke-width=".21"/>
<path d="M54.8 85.2v10.4" fill="none" stroke="#3b3b3a" stroke-width=".21"/>
<path d="M54.8 85.2v10.4" fill="none" stroke="#3a3a39" stroke-width=".21"/>
<path d="M54.9 85.2v10.4" fill="none" stroke="#393938" stroke-width=".21"/>
<path d="M55 85.2v10.4" fill="none" stroke="#383837" stroke-width=".21"/>
<path d="M55 85.2v10.4" fill="none" stroke="#373736" stroke-width=".21"/>
<path d="M55.1 85.2v10.4" fill="none" stroke="#363635" stroke-width=".21"/>
<path d="M55.1 85.2v10.4" fill="none" stroke="#353534" stroke-width=".21"/>
<path d="M55.2 85.2v10.4" fill="none" stroke="#343433" stroke-width=".21"/>
<path d="M55.2 85.2v10.4" fill="none" stroke="#333332" stroke-width=".21"/>
<path d="M55.3 85.2v10.4" fill="none" stroke="#323231" stroke-width=".21"/>
<path d="M55.4 85.2v10.4" fill="none" stroke="#313130" stroke-width=".21"/>
<path d="M55.4 85.2v10.4" fill="none" stroke="#30302f" stroke-width=".21"/>
<path d="M55.5 85.2v10.4" fill="none" stroke="#2f2f2e" stroke-width=".21"/>
<path d="M55.5 85.2v10.4" fill="none" stroke="#2e2e2d" stroke-width=".21"/>
<path d="M55.6 85.2v10.4" fill="none" stroke="#2e2d2c" stroke-width=".21"/>
<path d="M55.7 85.2v10.4" fill="none" stroke="#2d2c2b" stroke-width=".21"/>
<path d="M55.7 85.2v10.4" fill="none" stroke="#2c2b2a" stroke-width=".21"/>
<path d="M55.7 85.2v10.4" fill="none" stroke="#2b2a29" stroke-width=".21"/>
<path d="M40 85.2h1.7v10.4h-1.7z" fill-rule="evenodd" fill="#fefefe"/>
<g fill="#c5c6c6">
<path d="M56 88.4h3.7v4h-3.7z" fill-rule="evenodd"/>
<path d="M34.4 88.4h3.7v4h-3.7z" fill-rule="evenodd"/>
</g>
<path d="M38.1 85.2v10.4M55.5 85.2v10.4" fill="none" stroke="#b2b3b3" stroke-width=".21"/>
<path d="M38.1 85.2v10.4" fill="none" stroke="#a8a8a9" stroke-width=".21"/>
<path d="M38.2 85.2v10.4" fill="none" stroke="#9d9e9e" stroke-width=".21"/>
<path d="M38.2 85.2v10.4M55.6 85.2v10.4" fill="none" stroke="#939494" stroke-width=".21"/>
<path d="M38.3 85.2v10.4" fill="none" stroke="#898989" stroke-width=".21"/>
<path d="M38.3 85.2v10.4" fill="none" stroke="#7d7d7d" stroke-width=".21"/>
<path d="M38.4 85.2v10.4M55.7 85.2v10.4" fill="none" stroke="#727271" stroke-width=".21"/>
<path d="M38.5 85.2v10.4" fill="none" stroke="#676766" stroke-width=".21"/>
<path d="M38.5 85.2v10.4" fill="none" stroke="#5b5b5b" stroke-width=".21"/>
<path d="M55.6 85.2v10.4" fill="none" stroke="#a3a3a4" stroke-width=".21"/>
<path d="M55.7 85.2v10.4" fill="none" stroke="#838483" stroke-width=".21"/>
<path d="M55.8 85.2v10.4" fill="none" stroke="#616160" stroke-width=".21"/>
<path d="M55.8 85.2v10.4" fill="none" stroke="#4f4f4e" stroke-width=".21"/>
<path d="M55.9 85.2v10.4" fill="none" stroke="#3d3d3c" stroke-width=".21"/>
<path d="M56 85.2v10.4" fill="none" stroke="#2b2a29" stroke-width=".21"/>
<path d="M32.2 77.6h.2v1.6h-.2zM32.3 76.6l.6 1.1h-1.3z" fill-rule="evenodd" fill="#2b2a29"/>
<path d="M59.7 76.6v3.9z" fill="none" stroke="#2b2a29" stroke-width=".21"/>
<path d="M62 70.3h.2v4.2h-.2zM61.5 74.5h1.2l-.6 1.1z" fill-rule="evenodd" fill="#2b2a29"/>
<path d="M59.7 76.4h3.8zM59.7 75.6h3.8z" fill="none" stroke="#2b2a29" stroke-width=".21"/>
<path d="M61.9 77.6h.2v.9h-.2zM62.1 77.6l.6 1.1h-1.2z" fill-rule="evenodd" fill="#2b2a29"/>
<text font-size="4.2" x="132.8" y="88.4">Pb</text>
<g font-size="3.5">
<text x="20" y="20">1N4148W, 1N4448W</text>
<text x="52.4" y="30.2">1N4148W, 1N4448W</text>
<text x="188.1" y="287.7">1</text>
</g>
<g font-size="3.2">
<text x="42.7" y="35.1">SMD Small Signal Switching Diodes</text>
<text x="122.9" y="30.6">I</text>
<text x="122.9" y="34.4">V</text>
<text x="130" y="30.6">= 150 mA</text>
<text x="130" y="34.4">&lt; 0.855 V</text>
<text x="155.8" y="30.6">V</text>
<text x="155.8" y="34.4">I</text>
<text x="163.5" y="30.6">= 100 V</text>
<text x="163.5" y="34.4">= 1 A</text>
<text x="47" y="38.9">SMD Kleinsignal-Schaltdioden</text>
<text x="122.9" y="38.2">T</text>
<text x="130" y="38.2">= 150°C</text>
<text x="155.8" y="38.2">t</text>
<text x="163.5" y="38.2">&lt; 4 ns</text>
<text x="21" y="44.7">Version 2017-01-26</text>
<text x="78.4" y="50.4">Typical Applications</text>
<text x="151.3" y="50.4">Typische Anwendungen</text>
<text x="38.2" y="57.4">SOD-123F</text>
<text x="78.4" y="54.2">Signal processing,</text>
<text x="78.4" y="58">High-speed switching</text>
<text x="162.2" y="54.2">Signalverarbeitung,</text>
<text x="163.4" y="58">Schnelles Schalten</text>
<text x="78.4" y="61.8">Commercial grade )</text>
<text x="157.7" y="61.8">Standardausführung )</text>
<text x="78.4" y="67.6">Features</text>
<text x="78.4" y="71.4">Low profile plastic package</text>
<text x="150.7" y="71.4">Flaches Kunststoff-Gehäuse</text>
<text x="164.1" y="67.6">Besonderheiten</text>
<text x="78.4" y="75.2">Very high switching speed</text>
<text x="152.9" y="75.2">Extrem schnelles Schalten</text>
<text x="78.4" y="79">Low junction capacitance</text>
<text x="78.4" y="82.8">Low leakage current</text>
<text x="147.1" y="79">Niedrige Sperrschichtkapazität</text>
<text x="160.2" y="82.8">Niedriger Sperrstrom</text>
<text x="78.4" y="86.6">Compliant to RoHS, REACH,</text>
<text x="151.8" y="86.6">Konform zu RoHS, REACH,</text>
<text x="78.4" y="90.5">Conflict Minerals )</text>
<text x="161.1" y="90.5">Konfliktmineralien )</text>
<text x="78.4" y="96.2">Mechanical Data )</text>
<text x="78.4" y="102">Taped and reeled</text>
<text x="128.9" y="102">3000 / 7“</text>
<text x="154.6" y="96.2">Mechanische Daten )</text>
<text x="163.8" y="102">Gegurtet auf Rolle</text>
<text x="78.4" y="107.7">Weight approx.</text>
<text x="131" y="107.7">0.01 g</text>
<text x="173" y="107.7">Gewicht ca.</text>
<text x="78.4" y="113.5">Case material</text>
<text x="129" y="113.5">UL 94V-0</text>
<text x="165.9" y="113.5">Gehäusematerial</text>
<text x="28.6" y="114.5">Dimensions - Maße [mm]</text>
<text x="78.4" y="119.2">Solder &amp; assembly conditions</text>
<text x="128.1" y="119.2">260°C/10s</text>
<text x="149" y="119.2">Löt- und Einbaubedingungen</text>
<text x="129.5" y="125">MSL = 1</text>
<text x="21.2" y="138.5">These diodes are available in alternative case outlines</text>
<text x="21.2" y="142.3">Diese Dioden sind auch in alternativen Gehäuseformen lieferbar</text>
<text x="132.8" y="142.3">MiniMELF = LL4148</text>
<text x="136.9" y="138.5">DO-35 = 1N4148</text>
<text x="170.3" y="138.5">1N4448</text>
<text x="170.3" y="142.3">LL4448</text>
<text x="127.5" y="149.9">Q-MicroMELF = MCL4148</text>
<text x="129.4" y="146.1">Q-MiniMELF = LS4148</text>
<text x="170.3" y="146.1">LS4448</text>
<text x="170.3" y="149.9">MCL4448</text>
<text x="131.7" y="153.7">SOD-323F = 1N4148WS</text>
<text x="170.3" y="153.7">1N4448WS</text>
<text x="21" y="167.3">Maximum ratings )</text>
<text x="167" y="167.3">Grenzwerte )</text>
<text x="21" y="173.2">Power dissipation − Verlustleistung</text>
<text x="141.2" y="173.2">P</text>
<text x="162.7" y="173.2">400 mW )</text>
<text x="21" y="179.1">Max. average forward current – Dauergrenzstrom</text>
<text x="114.9" y="179.1">DC</text>
<text x="140.9" y="179.1">I</text>
<text x="163.1" y="179.1">150 mA )</text>
<text x="21" y="185.1">Repetitive peak forward current – Periodischer Spitzenstrom</text>
<text x="140.8" y="185.1">I</text>
<text x="163.1" y="185.1">300 mA )</text>
<text x="21" y="191">Non repetitive peak forward surge current</text>
<text x="114.9" y="191">t ≤ 1 s</text>
<text x="166.3" y="191">0.5 A</text>
<text x="21" y="194.8">Stoßstrom-Grenzwert</text>
<text x="114.9" y="194.8">t ≤ 1 ms</text>
<text x="140.8" y="194.8">I</text>
<text x="169" y="194.8">1 A</text>
<text x="114.9" y="198.6">t ≤ 1 µs</text>
<text x="169.1" y="198.6">4 A</text>
<text x="21" y="204.5">Reverse voltage</text>
<text x="21" y="208.4">Sperrspannung</text>
<text x="141.6" y="206.4">V</text>
<text x="166.9" y="206.4">75 V</text>
<text x="21" y="214.3">Repetitive peak reverse voltage</text>
<text x="21" y="218.1">Periodische Spitzensperrspannung</text>
<text x="140.3" y="216.2">V</text>
<text x="166.1" y="216.2">100 V</text>
<text x="21" y="224">Junction temperature – Sperrschichttemperatur</text>
<text x="21" y="227.8">Storage temperature – Lagerungstemperatur</text>
<text x="141.7" y="227.8">T</text>
<text x="141.9" y="224">T</text>
<text x="160.9" y="224">-55...+150°C</text>
<text x="161" y="227.8">-55…+150°C</text>
</g>
<g font-size="2.8" fill="#2b2a29">
<text x="43.6" y="68.3">2.7</text>
<text x="33.1" y="76.2" transform="rotate(-90 33.1 76.2)">1.1</text>
<text x="61.2" y="74" transform="rotate(-90 61.2 74)">0.12</text>
<text x="43.6" y="81.2">3.8</text>
<text x="31.4" y="86.7" transform="rotate(-90 31.4 86.7)">0.6</text>
<text x="63.3" y="93.7" transform="rotate(-90 63.3 93.7)">1.6</text>
</g>
<g font-size="2.8">
<text x="35.7" y="121.4">Type Code = W1</text>
<text x="20" y="264.8">1</text>
<text x="25" y="264.8">Please note the detailed information on our website or at the beginning of the data book</text>
<text x="25" y="268.2">Bitte beachten Sie die detaillierten Hinweise auf unserer Internetseite bzw. am Anfang des Datenbuches</text>
<text x="20" y="271.6">2</text>
<text x="20" y="275">3</text>
<text x="25" y="271.6">T = 25°C unless otherwise specified – T = 25°C wenn nicht anders angegeben</text>
<text x="25" y="275">Mounted on P.C. board with 3 mm copper pad at each terminal</text>
<text x="25" y="278.4">Montage auf Leiterplatte mit 3 mm Kupferbelag (Lötpad) an jedem Anschluss</text>
<text x="20" y="287.7">© Diotec Semiconductor AG</text>
<text x="90" y="287.7">http://www.diotec.com/</text>
</g>
<g font-size="2.3" fill="#fefefe">
<text x="45.5" y="90">Type</text>
<text x="45.3" y="92.7">Code</text>
</g>
<g font-size="1.8">
<text x="124.4" y="30.8">FAV</text>
<text x="125" y="34.6">F1</text>
<text x="157.3" y="34.6">FSM1</text>
<text x="157.9" y="30.8">RRM</text>
<text x="124.8" y="38.5">jmax</text>
<text x="157.1" y="38.5">rr</text>
<text x="104.6" y="60.5">1</text>
<text x="187" y="60.5">1</text>
<text x="102.3" y="89.1">1</text>
<text x="187" y="89.1">1</text>
<text x="105.7" y="94.9">1</text>
<text x="186.6" y="94.9">1</text>
<text x="49.9" y="165.9">2</text>
<text x="186.6" y="165.9">2</text>
<text x="142.9" y="173.5">tot</text>
<text x="175.4" y="171.9">3</text>
<text x="142.1" y="179.4">FAV</text>
<text x="174.9" y="177.8">3</text>
<text x="142" y="185.3">FRM</text>
<text x="174.9" y="183.7">3</text>
<text x="116" y="191.3">p</text>
<text x="116" y="195.1">p</text>
<text x="142" y="195.1">FSM</text>
<text x="116" y="198.9">p</text>
<text x="143.5" y="206.7">R</text>
<text x="142.2" y="216.5">RRM</text>
<text x="143.8" y="224.3">j</text>
<text x="143.5" y="228.1">S</text>
</g>
<g font-size="1.6">
<text x="26.7" y="271.9">A</text>
<text x="68" y="273.8">2</text>
<text x="76" y="271.9">A</text>
<text x="68.4" y="277.2">2</text>
</g>
<g font-size="1.4">
<text x="47.5" y="66.9">±0.1</text>
<text x="31.6" y="72.4" transform="rotate(-90 31.6 72.4)">±0.1</text>
<text x="30" y="82.9" transform="rotate(-90 30 82.9)">±0.1</text>
<text x="47.6" y="79.8">±0.3</text>
<text x="61.9" y="89.9" transform="rotate(-90 61.9 89.9)">±0.1</text>
</g>
<g font-size=".8">
<text x="134.4" y="83.9" transform="rotate(-12 134.4 83.9)">R</text>
<text x="134.9" y="83.8" transform="rotate(-4 134.9 83.8)">o</text>
<text x="135.4" y="83.7" transform="rotate(4 135.4 83.7)">H</text>
<text x="136" y="83.8" transform="rotate(16 136 83.8)">S</text>
<text x="131.7" y="87.8" transform="rotate(69 131.7 87.8)">W</text>
<text x="132" y="88.6" transform="rotate(61 132 88.6)">E</text>
<text x="132.3" y="89" transform="rotate(54 132.3 89)">E</text>
<text x="132.5" y="89.4" transform="rotate(48 132.5 89.4)">E</text>
<text x="138.3" y="89.5" transform="rotate(-54 138.3 89.5)">E</text>
<text x="138.6" y="89.1" transform="rotate(-60 138.6 89.1)">L</text>
<text x="138.8" y="88.7" transform="rotate(-67 138.8 88.7)">V</text>
</g>
</svg>
